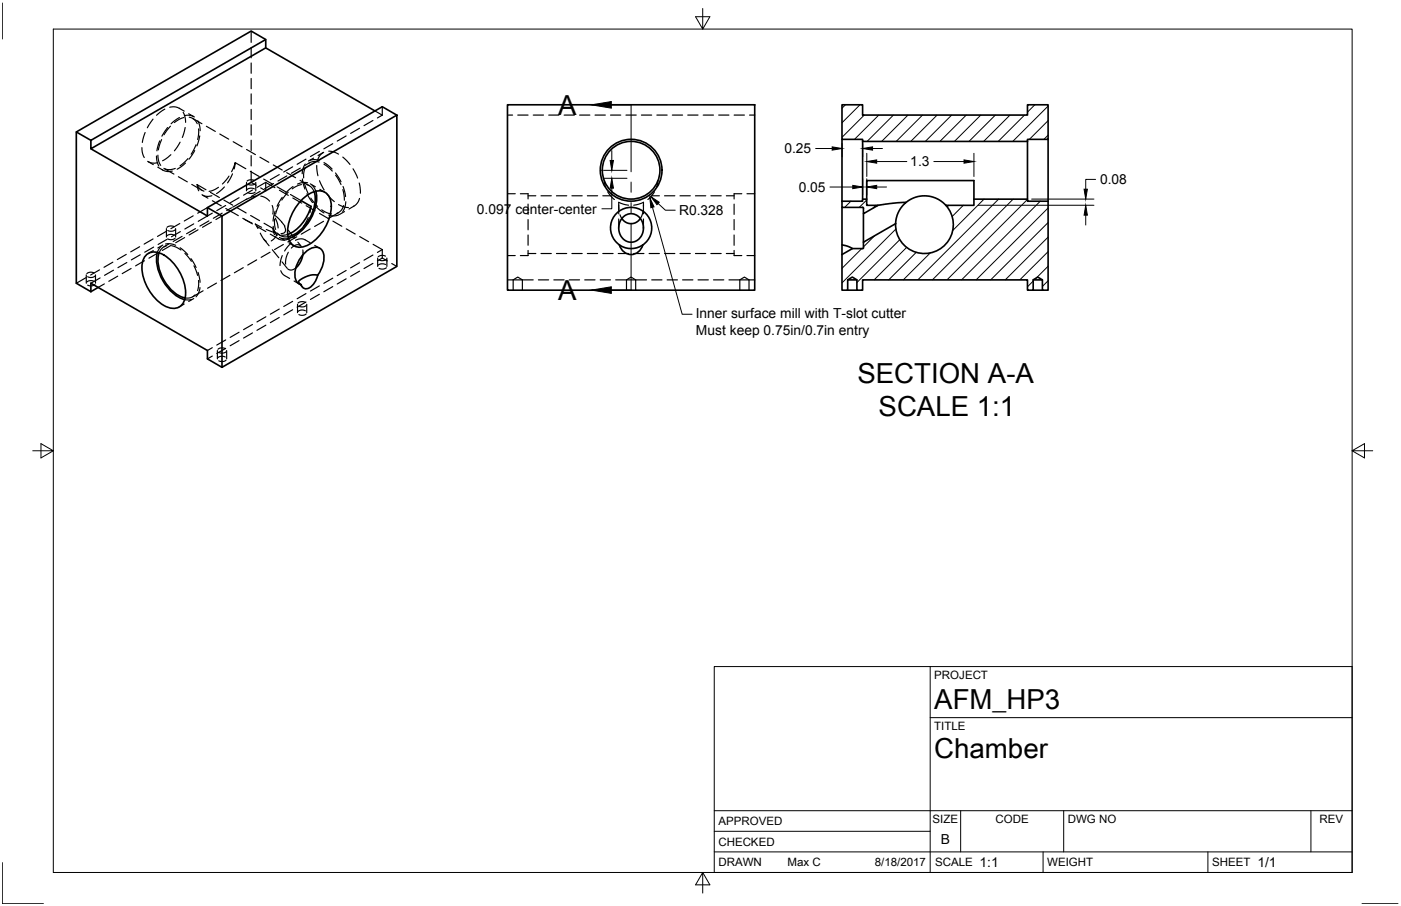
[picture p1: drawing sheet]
<svg xmlns="http://www.w3.org/2000/svg" width="432mm" height="279mm" viewBox="0 0 432 279" stroke-linecap="round" stroke-linejoin="round" font-family="sans-serif">
<!-- layer: Hidden -->
<g fill="none" stroke="#000" stroke-width=".36">
<path d="M77.4 9.6v3.5M77.4 14.7v3.1M77.4 19.4v3.2M47.2 36.7l-1.8 2.7M50.8 33.7l-2.6 1.9M51.7 39.3l-1.8 2.7M52.3 33.1l1.9-.1 1.2 .5M52.5 38.9l-1.9 2.7M55.2 33.4l1.6 .9M55.3 36.3l-2.6 1.9M56.5 34.6l.5 1.4 .2 1.7M56.7 36.3l-1.3 .4-1.7 1.1"/>
<path d="M56.8 35.7l1.9-.1 1.2 .5M57.1 39.3l-.9 3.1M58.2 35.1l1.5 .9M58.3 36.1l1.4 .6 1.1 1.5M59.4 36.5l2.8 1.7M60.9 37.2l.6 1.4 .2 1.7M61.2 39.7l-.3 3.3M63.6 38.9l2.8 1.6M77.4 24.2v3.2M77.4 28.9v3.2M77.4 33.7v3.2M77.4 38.5v3.1"/>
<path d="M110.8 39.6l-2.7 1.5M114.9 37.2l-2.7 1.5M115.6 34.2l2.2 1.3M117.8 35.5l-1.5 .9M117.8 32.9v2.6M156.4 35.5h1.6M159.6 35.5h3.2M164.3 35.5h3.2M169.1 35.5h3.2M173.9 35.5h3.1M178.6 35.5h3.2M183.4 35.5h3.2"/>
<path d="M188.2 35.5h3.1M192.9 35.5h3.2M197.7 35.5h3.2M202.4 35.5h3.2M207.2 35.5h3.2M212 35.5h3.1M216.7 35.5h3.2M221.5 35.5h3.2M226.3 35.5h3.1M231 35.5h1.6M43.7 45.5l.1 1.4 .7 1.7M44.7 40.9l-.8 3"/>
<path d="M45.5 49.8l1.5 .5 1.6-.1M45.7 49.9l1.6 .9M48.2 48.1l.1 1.4 .6 1.7M48.6 51.6l1.6 .9M48.7 47.9l.2 1.9 .6 1.2M49.2 43.4l-.8 3.1M49.8 43l-1 3.2M50 52.4l1.5 .5 1.6-.1M50.5 51.9l3.1 1.8M52.7 47.7l-2.6 1.9M54 51.9l-1.6 .4-1.6-.3M55 54.5l2.7 1.6"/>
<path d="M55.5 43.9l-1.8 2.6M57.2 50.3l-2.6 1.9M57.9 48.9l-2.4 2.3M59.1 56.9l3.1 1.7M60 46.4l-1.8 2.7M60.4 44.6l-1.5 3M60.8 56.9l.8 1.4 1.3 .6M60.8 56.9l.5 1.9M60.8 56.9l2.7 1.6M61.6 41.9l-.9 3.1M64.9 59.3l2.7 1.6M67.3 57.8l-1.6 .9-1.3 .3"/>
<path d="M67.7 41.3l2.8 1.6M69.2 57.7l-2.5 2M70.6 54.3l-2.1 2.4M71.7 53.6l-1.6 2.8M71.9 43.7l2.7 1.6M72.2 52.1l.3-1.9-1.1 2.8M72.5 50.2l3.3 1.8M76 56.3v2.5M76 46.1l2.7 1.6M77.1 52.8l2.8 1.6M77.4 52.8v3.5l1.6 .8M77.4 43.2v3.2"/>
<path d="M77.4 48v3.2M77.8 58.6l-2.7 1.6M78.4 55.7l-.3-.2a1.99 1.99 0 0 0-1.9 .4M78.4 58.3l-.1-.1a2.06 2.06 0 0 0-2.1 .3M78.6 56.6a2.03 2.03 0 0 1-2.2 .2M78.6 59.2l-.2 .3a2.2 2.2 0 0 1-2-.1M78.8 56.3v2.5M80.1 48.5l2.8 1.6M80.2 59l-2.8 1.6M81.3 55.2l2.7 1.6M81.9 56.3l2.8 1.6M81.9 56.3v2.5l-1.6-.9"/>
<path d="M81.9 56.2l-2.7 1.6M84.2 50.9l2.8 1.5M84.3 56.6l-2.7 1.6M85.4 57.6l2.7 1.6M86.1 53.8l-2.8 1.6M86.1 58.7l2.8 1.6M88.4 53.2l2.7 1.6M88.4 54.2l-2.7 1.6M88.8 59.3l-1.9 2.4M89.5 60l3.3 1.9M90.2 51.4l-2.8 1.6M90.3 57.5l-2.3 2.1"/>
<path d="M92.5 55.6l2.8 1.6M92.5 51.9l-2.7 1.5M92.9 56.9l-1.5 .5-1.3 .8M93.2 55.2l.8 3.1M93.8 56.5l1.2 3.1M94.1 50.6l-.7 1.6-.3 1.4M94.1 51.6l-.5 1.8v1.5M94.3 49.1l-2.7 1.6M94.5 56.9l1.5 .9 .8 1.3M94.6 59.7l1.7 2.8M94.8 56.4l-1.7-.1-1.4 .5M95.4 50.2l-1.5 .9"/>
<path d="M95.6 56.7l1.6 .9M96.2 57.1l1.1 1.9M96.7 48.8l-1.6 .8M97.6 51l.4 3.2M98.3 50l-1.9-.2-1.2 .6M98.4 49.5l-1.6-.3-1.5 .3M98.4 46.7l-2.7 1.6M98.5 55.7l1.4 2.9M98.6 58.4l1.5 .9M99.6 47.1l-1.6 .9M99.8 47l-1.1 .8-.8 1.6M99.9 50.6l2.5 2.2"/>
<path d="M99.9 50.1l2.4 2M100.8 59.9l2.2 2.3M101.3 46.6l1.5 .2 1.5 .7M102.6 44.3l-2.8 1.6M103.4 53.3l1.7 2.7M103.4 54l1.7 2.9M105.6 48.4l2.3 2.3M105.7 58.5l.4 3.3M105.7 57.5l.8 3.1M106.7 41.9l-2.8 1.6M108.8 52l1.4 2.9M110.7 56.4l.4 3.2"/>
<path d="M156.4 59.7h2.4M160.4 59.7h2.4v1.7M186.2 55.7l.4 2M187.3 59.1l2.1 2.4M201.7 59.1l-2 2.4M202.8 55.7l-.4 2M228.6 59.7h-2.3v1.7M230.2 59.7h2.4M38.9 78.5l-2.7 1.5M43 76.1l-2.7 1.6M43.2 78.6l-2.7 1.6M47.2 73.7l-2.8 1.6"/>
<path d="M47.3 77.3l-1.6 .9M47.4 76.2l-2.8 1.6M48.6 78l-2.7 1.6M49.6 76l-1.1 1.8M50.2 75.6l-1.6 .9M51 75.2h1.7l1.4 .4M51.3 71.3l-2.8 1.6M51.3 70.5v2.6M51.3 75.8l-1.4 .8-.9 1.4M51.5 73.8l-2.8 1.6M52 75.3l-1.5 .8M52.8 75.6l-2.8 1.6"/>
<path d="M52.9 75.8l1.5 .5 1.4 .8M53.7 69.9h-.1a2.11 2.11 0 0 0-2.1 .2M53.7 72.5h-.1a2.05 2.05 0 0 0-2.1 .2M54 70.9l-.8 .4-1.5-.2M54 73.5l-1.1 .4-1.2-.2M54.1 70.5v2.6M55.4 68.9l-2.7 1.6M55.5 76.4l2.4 2.1M55.6 71.4l-2.8 1.6M56.1 72.9l-2.7 1.6M56.9 73.3l-2.7 1.6M57 78.1l2 2.5"/>
<path d="M58.9 79.7l1.5 2.8M59.5 66.6l-2.7 1.5M59.7 69l-2.7 1.6M60.2 70.5l-2.7 1.6M61 70.9l-2.7 1.6M62.3 60l1.5 .6 1.5-.2M62.5 60.2l1.6 .9M63.9 64l-3 1.8M64.4 68.1l-2.8 1.6M65.2 68.5l-2.8 1.6M65.4 65.7l-4.3 2.6M65.5 61.9l2.7 1.6"/>
<path d="M68.4 66.6l-1.9 1.1M68.5 65.7l-2.7 1.6M69 61.7l2.7 1.6M69.6 63.4l-2.8 1.6M69.6 64.3l1.6 .9M70.7 64.9l2.8 1.6M71.4 64.1l-1.5 .9M73.1 64.1l2.8 1.6M73.7 61l-2.8 1.6M74.4 62.3l-2.7 1.6M74.8 67.3l2.8 1.5M75.3 67.6l2.5 1.4"/>
<path d="M76.1 61.4l-1.5 .8M77.2 66.5l2.8 1.5M78.8 60.5l-3 1M79.2 69.8l2.7 1.6M80.2 71.9l1 1.8 .9 .7M80.4 60.5l1.6 .6 1.1 .9M80.6 70.1l-1.9-1 .8 1.4M81.3 73.8l1.6 2M81.4 68.8l2.7 1.6M82.1 70.8l3 1M83.2 77.8l-2.7 1.6M83.3 72.2l2.5 1.5"/>
<path d="M83.9 63.4l.3 1.2-.1 1.4M83.9 77l2 2.5M84.1 70.4l.5 1.9M84.1 70.4l1.2 1.6M84.2 69.8l.3 1.4 .9 1.5M84.5 66.3l2.3 2.2M84.7 67.6l-.1 1.5 .3 1.7M84.8 65.1l-.6 3.1M84.8 67.3l.8 1.9 .1 1.1M85.5 71.9l-.7 1.4-1.2 1M85.5 72.1l.9 .6M85.6 73.5l1.6 .6 1.5-.3"/>
<path d="M85.8 72.1l1.4 .9h1.6M86 63.1l-1.1 3M86.1 73.2l1.6 .9M86.7 73.5h2.2M86.8 68.4l1 1.3M87 60.9l-1.6 2.7M87 78.8l-.5 1.5-.2 1.6M87.3 75.4l-2.7 1.6M87.7 69.8l.3 1-.1 .7-.4 .4-.9 .1M88.7 72.3l-2 .2M88.8 71l2 2.4M88.9 77.8l-.8 2-.1 1.7"/>
<path d="M89.1 74.9l1.5 .9M89.7 75l-2 2.4M90.2 61.1l2.8 1.5M91.1 74.1l.9-.3 1.2-.1 2.4 1.2M91.5 73l-2.8 1.6M91.8 74.7l1.1 1.3M92.5 71.1l-2.4 2.1M92.6 75.7l-1.2-.2-1.6 1M93.3 77.1v1.5M94.3 63.4l2.8 1.6M95 67.1l-1.5 2.8M95.6 70.6l-2.8 1.6"/>
<path d="M95.8 61.1l2.1 2.5M95.8 63.6l-.3 2M97 75.7l1.5 .9M97.4 63.7l2.5 2M98.5 65.8l2.7 1.6M99.2 64.7l1.6 .9 1.4 .4M99.7 68.3l-2.7 1.5M102.6 68.2l2.8 1.6M104.3 65.6l-3.2 1.9M104.3 63.1l1.3 .6 1.8 .3M104.4 66.2l-1.2 .4-1.9-.3M105.9 63.4l-.7 1.4-1.4 1"/>
<path d="M106.2 65.2l-1.6 1M106.6 62.2l-.3 1.7-.7 1.3M106.7 70.6l2.8 1.6M109.1 63.6l-1.5 .9M110.8 61.2l-.7 1.4-1.2 1.1M110.9 73l2.7 1.5M114.9 78.6l-2.7 1.6M115 75.3l2.8 1.7M116.4 79.6v2.6M117.8 77v2.6M117.8 77l-1.5 .8M117.8 79.6l-1.5 .8"/>
<path d="M117.8 79.6l1.6 .9M118.8 79l-.1-.1a2.03 2.03 0 0 0-2.1 .3M119.1 80l-.3 .2a2.2 2.2 0 0 1-2 0M119.2 79.6v2.6M156.4 78.8h2.4M162.8 62.9v3.2M162.8 67.7v3.2M162.8 72.5v3.1M162.8 77.2v1.6h-2.4M162.8 60.4h2.3M162.8 78.2h2.3M166.7 60.4h3.2"/>
<path d="M166.7 78.2h3.2M171.5 60.4h3.2M171.5 78.2h3.2M176.3 60.4h3.1M176.3 78.2h3.1M181 60.4h3.2M181 78.2h3.2M185.8 60.4h2.4M185.8 78.2h3.2M190.5 78.2h3.2M190.7 63.2v2.7M190.7 67.5v2.8"/>
<path d="M191.1 66.2l.6 1.2M193.7 63.3l-3-.9 .1 2.3M195.3 78.2h3.2M198.2 65.3l-.8 2.1M198.3 62.4v1.3M198.3 63.2v2.7M198.3 67.5v2.8M198.3 62.4l-3 .9M200.1 78.2h3.1M200.8 60.4h2.4M204.8 60.4h3.2M204.8 78.2h3.2"/>
<path d="M209.6 60.4h3.2M209.6 78.2h3.2M214.3 60.4h3.2M214.3 78.2h3.2M219.1 60.4h3.2M219.1 78.2h3.2M223.9 60.4h2.4M223.9 78.2h2.4M226.3 62.9v3.2M226.3 67.7v3.2M226.3 72.5v3.1M226.3 77.2v1.6h2.3"/>
<path d="M230.2 78.8h2.4M26.6 85.6l-3.1 1.7M26.6 84.8v2.5M29 84.2l-.1-.1a2.05 2.05 0 0 0-2.1 .3M29 86.8l-1.3-.2-.9 .4M29.3 85.1a2.05 2.05 0 0 1-2.3 .2M29.3 87.7a2.16 2.16 0 0 1-2.3 .2M29.4 84.8v2.5M30.7 83.2l-2.8 1.6M30.8 85.7l-2.8 1.6M32.2 87.6l-1.9 1M34.8 80.8l-2.7 1.6"/>
<path d="M35 83.3l-2.8 1.6M36.3 85.2l-2.8 1.6M39.1 81l-2.7 1.5M40.4 82.8l-2.7 1.6M44.5 80.4l-2.7 1.6M56.8 93.8l-1.6 .9M59.1 92.3l-2.2 .1M59.7 92.1l-1.5 .9M59.8 82l1.1 2.9M60.1 91l-1.5 .8-1.5 .1M61 84l.7 3.1M61.2 86.5v1.5l-.3 1.6"/>
<path d="M61.6 88.7l-.3 1.4-.9 1.4M62.6 89.7l-3.2 1.8M66.7 87.3l-2.7 1.6M70.9 84.9l-2.8 1.6M75 82.5l-2.8 1.6M79.1 80.2l-2.7 1.5M81.9 97.7l-2.7 1.6M86.1 95.3l-2.8 1.6M86.1 97.9l-2.8 1.6M86.5 83.5l.8 1.2 2 1.2M86.9 80.7l1.6 2.1M90.2 92.9l-2.8 1.6"/>
<path d="M90.2 95.5l-2.8 1.6M90.6 86.7l1.6 .9M91.2 82.6l-1.4 .7-1.1-.4M91.7 93.8v2.6M92.1 87.3l1.1 1.3M94.1 93.3l-1.3-.3-.9 .4M94.1 95.9l-.1-.1a2.05 2.05 0 0 0-2.1 .2M94.3 90.5l-2.7 1.6M94.3 93.1l-2.7 1.6M94.4 94.2a2.05 2.05 0 0 1-2.3 .2M94.4 96.8l-.3 .2a2.15 2.15 0 0 1-2 0M94.5 93.8v2.6"/>
<path d="M98.4 88.2l-2.7 1.6M98.4 90.8l-2.7 1.5M102.6 85.8l-2.8 1.6M102.6 88.4l-2.8 1.6M106.7 83.4l-2.8 1.6M106.7 86l-2.8 1.6M110.8 81l-2.7 1.6M110.8 83.6l-2.7 1.6M114.9 81.2l-2.7 1.6M118.8 81.6l-1.4-.2-.8 .4M119.1 82.6l-.1 .1a2.17 2.17 0 0 1-2.2 .1M120.7 81.3l1.6 .9"/>
<path d="M156.4 86.3h7.9M158.2 89.5v-3.2l1.4-.9 1.4 .9v3.2M165.9 86.3h3.2M170.7 86.3h3.2M175.5 86.3h3.1M180.2 86.3h3.2M185 86.3h3.2M189.7 86.3h9.6M193.1 89.5v-3.2l1.4-.9 1.4 .9v3.2M200.9 86.3h3.1M205.6 86.3h3.2M210.4 86.3h3.2"/>
<path d="M215.1 86.3h3.2M219.9 86.3h3.2M224.7 86.3h7.9M228 89.5v-3.2l1.4-.9 1.5 .9v3.2M65.4 107.2l-1.5 .9M65.4 109.8l-1.5 .9M67 108.1v2.6M69.4 107.5h-.1a2.06 2.06 0 0 0-2.1 .2M69.4 110.1l-1.3-.2-.9 .4M69.6 104.8l-2.8 1.6M69.6 107.4l-2.8 1.6M69.7 108.5l-.3 .2a2.2 2.2 0 0 1-2 0"/>
<path d="M69.7 111.1a2.03 2.03 0 0 1-2.3 .2M69.9 108.1v2.6M73.7 102.5l-2.8 1.5M73.7 105l-2.8 1.6M77.8 100.1l-2.7 1.6M77.8 102.7l-2.7 1.6M81.9 100.3l-2.7 1.6"/>
</g>
<!-- layer: Visible -->
<g fill="none" stroke="#000" stroke-width=".51">
<path d="M81.9 12.2l-4.5-2.6-53.9 31.1 4.5 2.6M81.9 14.8l33.7 19.4M122.3 35.5l-4.5-2.6-53.9 31.1v2.6l-35.9-20.7M156.4 32.3h76.2v57.2h-76.2zM259.5 32.3h6.4v3.2h50.8v-3.2h6.3v10.7h-6.3v.6h-50.8v-.6h-6.4zM23.5 40.7v46.6l4.5 2.7M28 43.3l53.9-31.1v2.6l-53.9 31.1zM96.8 59.1a12.5 12.5 0 0 1-4.5 12.1l-2.1 1.4-1.4 .4M97.3 59a13.7 13.7 0 0 1-4.8 12.5l-2.1 1.5-1.5 .5M259.5 43v19.1M265.9 43.6v17.8M316.7 43.6v17.8"/>
<path d="M323 43v19.1M44.8 78.9a4.1 4.1 0 0 1 5.7-.3 14.6 14.6 0 0 1 6.6 12.8 3.8 3.8 0 0 1-5.6 3.3 14.3 14.3 0 0 1-7.7-13.3l.2-1zM48.5 77.8a13.7 13.7 0 0 0 4.8 12.6l2.2 1.5 1.4 .5M49 78a12.5 12.5 0 0 0 4.6 12.1l2.1 1.3 1.4 .5M63.9 64l4.5 2.6M68.4 66.6l53.9-31.1v46.7l-53.9 31.1zM92.8 61.9a6.9 6.9 0 0 1 7-2.8 4.9 4.9 0 0 1 2.2 5.6 14.6 14.6 0 0 1-7.6 11.1 3.8 3.8 0 0 1-5.7-3.2 14.3 14.3 0 0 1 4.1-10.7zM92.8 61.9l3.1 1.7a13.2 13.2 0 0 1-7.2 8.7M93.3 78.6l-.7 2.2-1.4 1.8M94.1 77.8a3.6 3.6 0 0 1 4.9-.9 6.5 6.5 0 0 1-.6 7.2l-.5 .7a5.2 5.2 0 0 1-3.6 4.3 1.56 1.56 0 0 1-1.5-1.3 3.1 3.1 0 0 1-1.9-3.9 10.4 10.4 0 0 1 3.2-6.1zM190.9 75.5a3.7 3.7 0 0 0 3.6 3 3.7 3.7 0 0 0 3.6-3M190.9 75.5l1.7 .9 1.7 .3 2.1-.3 1.7-.9"/>
<path d="M190.9 75.5a6.3 6.3 0 0 1-1.1-9.4 6.3 6.3 0 0 1 9.5 0 6.3 6.3 0 0 1-1.2 9.4M191.7 67.4l1.2 1.2 1.4 .4 1.8-.4 1.3-1.2M192.1 66.9l1.5-.9 1.5-.1 1.5 .7 1.2 1.4 .5 2-.2 1.7-.6 1.4-1.3 1.1-1.2 .5-1.4-.1-1.2-.6-1-1.2-.7-1.8v-1.4l.5-1.6zM259.5 62.1v1.9h6.4M259.5 62.1h6.4v-.7h1.2v1.9h3.5l-4.5 2.6v-1.7l-.2-.3M259.5 64v11.5l1.7 .4 1.5 .8M259.5 75.5v3M265.9 76.7h-3.2l-3.2 1.8M266.1 65.9v8.8M266.1 76.4l-.2 .3M267.1 61.4v-5.7h33.1v5.7M270.6 63.3l4.6-.6 4.1-.3-1.4 1.4-1.1 1.9-.6 1.8-.2 1.5-9.9 5.7v1.7"/>
<path d="M279.3 62.4l1.3-.9 1.6-.7 3.2-.4 1.8 .3 1.6 .6 1.7 1.1 1 .9M291.5 63.3h8.7v-1.9h16.5v.7h6.3v27.4h-1.7v-3.2l-1.4-.9-1.5 .9v3.2h-1.7v-3.2h-50.8v3.2h-1.8v-3.2l-1.4-.9-1.4 .9v3.2h-1.8v-11M291.5 63.3a8.9 8.9 0 0 1-3.5 14.3 8.9 8.9 0 0 1-12-8.6M28 90v-2.7l35.9 20.8v2.6l4.5 2.6M30.3 88.6l-2.3 1.4M97.9 84.9h-2.3l-2.6 1.1-1 .9 .2 .4 .6 .5M261.3 89.5h2.8M261.3 86.3h2.8M318.4 89.5h2.9M318.4 86.3h2.9"/>
<circle cx="194.5" cy="52.5" r="9.5"/>
<circle cx="194.5" cy="52.5" r="8.9"/>
</g>
<!-- layer: Border -->
<path d="M.7 .9v11.1M16.4 9h400.3v260.1h-400.3zM216.6 2.6v6.4l-2.2-3.8h4.4l-2.2 3.8M10.1 139h6.3l-3.8-2.2v4.4l3.8-2.2M416.7 139l3.8 2.2v-4.4l-3.8 2.2h6.4M.7 266v12.7h12.7M216.6 269.1l2.2 3.8h-4.4l2.2-3.8v6.3M419.8 278.7h11.1" fill="none" stroke="#000" stroke-width=".31"/>
<!-- layer: Titleblock -->
<path d="M220.1 205.6h196.6v63.5h-196.6zM286.7 205.6v63.5M286.7 221.3h130M220.1 256.4h66.6M220.1 250h196.6M296.1 250v12.7M327.8 250v12.7M404 250v12.7M220.1 262.7h196.6M321.5 262.7v6.4M372.3 262.7v6.4" fill="none" stroke="#000" stroke-width=".31"/>
<!-- layer: Hatching -->
<g fill="none" stroke="#000" stroke-width=".31">
<path d="M260.5 32.3l-1 1.1M265 32.3l-5.5 5.5M266.3 35.5l-6.8 6.8M270.8 35.5l-7.5 7.5M275.3 35.5l-8.1 8.1M279.8 35.5l-8.1 8.1M284.3 35.5l-8.1 8.1M288.8 35.5l-8.1 8.1M293.3 35.5l-8.1 8.1M297.8 35.5l-8.1 8.1M302.3 35.5l-8.2 8.1M306.8 35.5l-8.2 8.1"/>
<path d="M311.3 35.5l-8.2 8.1M315.8 35.5l-8.2 8.1M318.9 32.3l-2.2 2.3M323 32.7l-10.9 10.9M323 37.2l-5.8 5.8M316.7 43.6h-.1M323 41.7l-1.3 1.3M262.3 62l-1.9 1.9M265.6 76.6l-6.1 6.1M267.2 61.7l-2.4 2.2M269.5 72.7l-3.4 3.4M270 63.3l-.9 .9"/>
<path d="M276.1 70.6l-16.6 16.6M277.3 73.9l-13.2 13.2M279.4 76.3l-10 10M282.4 77.8l-8.5 8.5M286.7 78l-8.3 8.3M292.4 63.3l-.5 .5M296.9 63.3l-3.4 3.5M303.3 61.4l-9.7 9.7M307.8 61.4l-24.9 24.9M312.3 61.4l-24.9 24.9M316.7 61.5l-24.8 24.8M320.6 62l-24.2 24.3"/>
<path d="M323 64.1l-22.1 22.2M323 68.6l-17.6 17.7M323 73.1l-13.2 13.2M323 77.6l-8.7 8.7M318.4 86.7l-1.7 1.7M323 82.1l-3.6 3.6M323 86.6l-1.7 1.7"/>
</g>
<!-- layer: Annotations -->
<path d="M188.4 32.3h6.1v20.7M194.5 56.1v3.2M194.5 62.5v3.2M194.5 68.8v20.7h-6.1M201.1 63.9l9.2 33h3" fill="none" stroke="#000" stroke-width=".31"/>
<path d="M182.3 32.3l6.1-1v2.1zM200.3 61l1.3 2.8-1 .3zM182.3 89.5l6.1-1.1v2.1z" fill="#000" stroke="#000" stroke-width=".31"/>
<!-- layer: Dimensions -->
<g fill="none" stroke="#000" stroke-width=".31">
<path d="M186 52.5h7.2M186 55h7.2M188.6 58v6.4h-3.1M188.6 46.4v3.1M251.4 45.8h5.1M255.8 57.7h7M259.5 44.3v4M265.9 44.3v4M265.9 55.1v5M267.2 47.3v7.1M267.2 55.1v5M268.9 45.8h3.1"/>
<path d="M270.2 49.8h9.3M270.2 57.7h3M287.8 49.8h9.3M300.2 47.3v7.1M337.7 55.3h-3.1v3M202.8 62.7l2.3 2.1h3M301.4 63.3h35.8M318 61.4h19.2M334.6 66.4v3"/>
</g>
<path d="M188.1 49.5h1l-.5 3zM188.6 55l.5 3h-1zM256.5 45.3l3 .5-3 .5zM262.8 57.2l3.1 .5-3.1 .5zM265.9 45.8l3-.5v1zM267.2 49.8l3-.5v1zM267.2 57.7l3-.5v1zM297.1 49.3l3.1 .5-3.1 .5zM334.1 58.3h1l-.5 3.1zM200.6 60.7l2.6 1.7-.7 .7zM334.6 63.3l.5 3.1h-1z" fill="#000" stroke="#000" stroke-width=".31"/>
<g font-size="8.5">
<text x="172" y="35.4">A</text>
<text x="172" y="92.5">A</text>
<text x="264.3" y="118">SECTION A-A</text>
<text x="270.8" y="128.2">SCALE 1:1</text>
<text x="288" y="218.8">AFM_HP3</text>
<text x="288" y="233.8">Chamber</text>
</g>
<g font-size="4.3">
<text x="241.8" y="47.3">0.25</text>
<text x="280.6" y="51.3">1.3</text>
<text x="246.2" y="59.2">0.05</text>
<text x="339" y="56.8">0.08</text>
<text x="147" y="65.9">0.097 center-center</text>
<text x="209.3" y="66.3">R0.328</text>
<text x="214.4" y="98.1">Inner surface mill with T-slot cutter</text>
<text x="214.5" y="103.2">Must keep 0.75in/0.7in entry</text>
<text x="290" y="260.3">B</text>
<text x="301.9" y="267.4">1:1</text>
<text x="387.5" y="267.4">1/1</text>
</g>
<g font-size="3.5">
<text x="288" y="209.4">PROJECT</text>
<text x="288" y="225.1">TITLE</text>
<text x="221.4" y="254.5">APPROVED</text>
<text x="287.5" y="253.8">SIZE</text>
<text x="306.8" y="253.8">CODE</text>
<text x="329.1" y="253.8">DWG NO</text>
<text x="406.7" y="253.8">REV</text>
<text x="221.4" y="260.8">CHECKED</text>
<text x="221.4" y="267.2">DRAWN</text>
<text x="242.7" y="267.2">Max C</text>
<text x="269.6" y="267.2">8/18/2017</text>
<text x="288.2" y="267.2">SCALE</text>
<text x="322.8" y="267.2">WEIGHT</text>
<text x="373.6" y="267.2">SHEET</text>
</g>
</svg>
